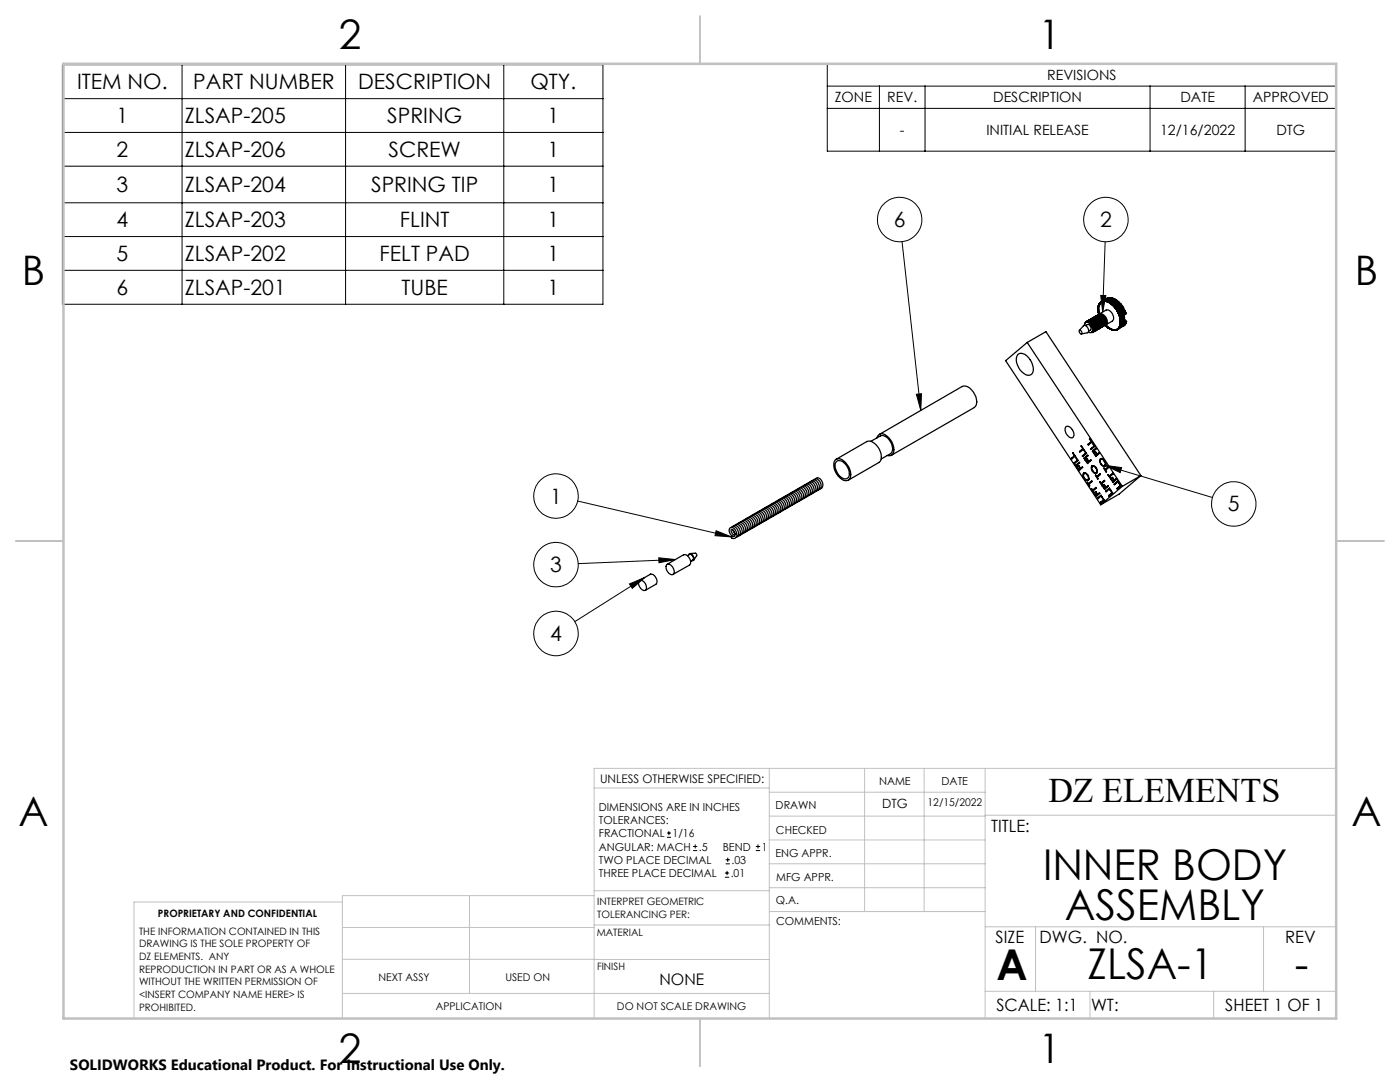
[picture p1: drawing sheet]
<svg xmlns="http://www.w3.org/2000/svg" width="279mm" height="216mm" viewBox="0 0 279 216" stroke-linecap="round" stroke-linejoin="round" font-family="sans-serif">
<g fill="none" stroke="#000" stroke-width=".25">
<path d="M221 59.5h.1M221 59.5l-.1 .1M221 59.5l-1.1 .7M221.1 59.5h.1M221.1 59.5h-.1M221.1 59.5l-1.3 .7M221.2 59.4h.1M221.2 59.4l-.1 .1M221.2 59.4l-1.1 .7M221.3 59.4h.1M221.3 59.4l-1.2 .7M221.3 59.4l-1.1 .7"/>
<path d="M221.4 59.4h.1M221.4 59.4l-1.1 .7M221.6 59.4h.1M221.6 59.4l-1.3 .7M221.6 59.4l-1.1 .7M221.7 59.4l.1 .1M221.7 59.4h.1M221.7 59.4l-1.1 .7M221.8 59.5l-1.1 .6M221.8 59.5h.1M221.9 59.5h.1M221.9 59.5l-1.2 .6"/>
<path d="M222 59.5h.1M222 59.5l-1.1 .6M222.1 59.5l.1 .1M222.1 59.5l-1.2 .6M222.1 59.5v.1M222.1 59.5l-1.1 .7M222.2 59.6l.2 .1M222.2 59.6h.1M222.2 59.6l-1 .7M222.4 59.7l.1 .1M222.4 59.7h.1M222.4 59.7l-1.1 .6"/>
<path d="M222.5 59.8l.2 .1M222.5 59.8l-1.1 .6M222.5 59.8h.1M222.7 59.9l.1 .1M222.7 59.9h.1M222.7 59.9l-1.1 .6M222.8 60l.2 .1M222.8 60h.1M222.8 60l-1.1 .6M203.1 70.7a1.58 1.58 0 0 1 2.1 .6 3.2 3.2 0 0 1 .8 3.2 1.28 1.28 0 0 1-2-.3 2.86 2.86 0 0 1-.9-3.5zM205 68.3l19 28.7M205 68.3l3.7-2.1 19 28.7"/>
<path d="M205 68.3l-4.3 3.7 19 28.7M215.4 65.9l.8-.9a.85 .85 0 0 1 .9 .4 .85 .85 0 0 1-.1 1l-1.2 .2M215.4 65.9a.42 .42 0 0 1 .5 .3 .42 .42 0 0 1-.1 .4l-.3-.2zM216.6 64.9l.4-.1a.67 .67 0 0 1 .7 .5 .67 .67 0 0 1-.4 .8M216.7 64.2a1.4 1.4 0 0 1 1.4 2.1M216.9 64.1a1.5 1.5 0 0 1 1.5 2l-.2 .1M216.9 64.1h.1M217 64.1a1.48 1.48 0 0 1 1.4 2l-.1 .1M217.2 64a1.45 1.45 0 0 1 1.4 2l-.3 .1M217.2 64l.1-.1a1.6 1.6 0 0 1 1.5 1.9l-.3 .2M217.2 63.9v.1M217.4 64.5a.54 .54 0 0 0-.7-.2 .54 .54 0 0 0-.3 .6l.1-.4 .2-.3a1.5 1.5 0 0 1 1.5 2.1l-.4 .1"/>
<path d="M217.4 63.8a1.5 1.5 0 0 1 1.5 2.1l-.3 .1M217.4 64.5a1.18 1.18 0 0 1 .5 1.7M217.4 63.8a1.47 1.47 0 0 1 1.5 2l-.1 .1M217.4 64.5a1.27 1.27 0 0 1 .5 1.8l-.2 .1-.5-.1M217.5 63.8l.1-.1a1.49 1.49 0 0 1 1.5 2l-.1 .1M217.6 63.7a1.46 1.46 0 0 1 1.6 1.9l-.2 .2M218.3 63.3h.1M218.3 63.3a1.49 1.49 0 0 1 1.4 2l-.2 .1M218.3 63.5h.6M218.3 63.3a1.45 1.45 0 0 1 1.4 2.1h-.1M218.5 63.2a.99 .99 0 0 1 1.4 .7l.2 1-.1 .3-.3 .1M218.5 66h.1"/>
<path d="M218.5 63.2a1.01 1.01 0 0 1 1.4 .6 1 1 0 0 1 0 1.4M218.5 63.1v.1M218.8 63h-.1a1.5 1.5 0 0 1 1.5 2.1l-.2 .1M218.8 63a1.47 1.47 0 0 1 1.4 2.1h-.1M218.8 65.9h.1M219 62.9h.1M219 62.9a1.49 1.49 0 0 1 1.4 2l-.1 .1M219 65.8h.1M219 62.9a1.42 1.42 0 0 1 1.3 2.1M219.1 61.9v.2M219.1 61.8v.1M219.1 61.8h.1"/>
<path d="M219.1 61.6v.2M219.1 61.6h.1M219.1 61.5v.1M219.1 61.9h.1M219.1 61.5h.1M219.1 61.4h.1M219.1 62.1l.1 .2M219.1 62.1h.1M219.1 61.3v.1M219.1 61.3h.1M219.1 61.4v.1M219.2 65.7l.1-.1a1.45 1.45 0 0 0-1.5-2 1.41 1.41 0 0 1 1.7 1.6l-.3 .5"/>
<path d="M219.2 62.8a1.34 1.34 0 0 1 1.4 .6 1.34 1.34 0 0 1 0 1.5 1.48 1.48 0 0 0-1.4-2.1zM219.2 62.3v.1M219.2 62.3h.1M219.2 61.1l-.1 .2M219.2 61.1h.1M219.2 65.7h.1M219.2 62.4l.1 .2M219.2 62.4h.1M219.2 61v.1M219.2 61h.1M219.3 62.6h.1M219.3 60.9l-.1 .1"/>
<path d="M219.3 60.9h.1M219.3 62.6v.1M219.3 60.7v.2M219.3 60.7h.1M219.4 60.6l-.1 .1M219.4 60.6h.1M219.4 65.5a1.45 1.45 0 0 0-1.3-2.1 1.44 1.44 0 0 1 1.4 2.1h-.1M219.4 60.5v.1M219.4 60.5h.1M219.5 60.4l-.1 .1M219.5 60.4h.1M219.5 60.4v.1"/>
<path d="M219.6 60.4h-.1M219.6 60.4h.1M219.7 60.3l-.1 .1M219.7 60.3h.1M219.8 60.2l-.1 .1M219.8 60.2h.1M219.9 60.2h-.1M219.9 60.2h.1M219.9 65.3h.1M220 60.1l-.1 .1M220 60.1h.1M220.1 60.1h.1"/>
<path d="M220.1 65.1v.1M220.2 60.1h-.1M220.2 60.1h.1M220.3 65h.1M220.3 60.1h.1M220.3 60.1h.2M220.5 60.1h.1M220.6 64.9h.1M220.6 65l.1 .1M220.6 65h.1M220.6 60.1h.1M220.7 65.1l.2 .1"/>
<path d="M220.7 65.1h.1M220.7 60.1h.1M220.7 60.1h.2M220.8 64.8l1.2-.7a1.46 1.46 0 0 0-1.3-2.2l-1.3 .8a1.5 1.5 0 0 1 1.5 2l-.3 .1M220.9 65.2l.1 .1M220.9 65.2h.1M220.9 60.2h.1M220.9 60.1l.1 .1M221 65.3l.2 .1M221 65.3h.1M221 60.2h.1M221 60.2l.2 .1"/>
<path d="M221.2 65.4l.1 .1M221.2 65.4h.1M221.2 60.3h.1M221.3 65.5l.1 .1M221.3 65.5h.1M221.3 60.4h.1M221.3 60.3l.1 .1M221.3 60.3v.1M221.4 65.6l.2 .1M221.4 65.6h.1M221.4 60.4h.1M221.4 60.4l.2 .1"/>
<path d="M221.6 65.7h.1M221.6 60.5h.1M221.6 60.5l.1 .1M221.7 60.6h.1M221.7 60.6l.2 .1M221.7 65.7l.2 .1M221.7 65.7h.1M221.9 60.7h.1M221.9 60.7l.1 .1M221.9 65.8h.1M222 65.8h.1M222 60.8v.1"/>
<path d="M222 60.9h.1M222 60.9l.1 .1M222 65.8l.1 .1M222.1 61h.1M222.1 61l.1 .1M222.1 65.8h.1M222.1 65.8v.1M222.1 65.9h.1M222.2 61.1h.1M222.2 61.1l.2 .1M222.2 65.9h.2M222.2 65.9h.1"/>
<path d="M222.4 61.2h.1M222.4 61.2l.1 .2M222.4 65.9h.1M222.5 61.4h.1M222.5 61.4l.1 .2M222.5 65.9h.1M222.6 61.6h.1M222.6 61.6l.1 .1M222.6 65.8h.1M222.6 65.8l-.1 .1M222.7 61.7h.1M222.7 61.7l.1 .2"/>
<path d="M222.7 65.8h.1M222.8 61.9h.1M222.8 61.9l.2 .2M222.8 65.8h.1M222.8 65.8h-.1M223 62.1h.1M223 62.1v.1M223 65.7h.1M223 65.7l-.2 .1M223 60.1l.1 .1M223 60.1h.1M223 60.1l-1.1 .6"/>
<path d="M223 62.2h.1M223.1 62.2h.1M223.1 62.2v.2M223.1 65.7h-.1M223.1 60.2l.1 .1M223.1 60.2l-1.1 .7M223.1 60.2l-1.1 .6M223.1 60.2h.1M223.1 62.4h.1M223.1 62.4l.1 .2M223.1 65.6h.1M223.1 65.6v.1"/>
<path d="M223.2 62.6h.1M223.2 62.6l.1 .2M223.2 65.5h.1M223.2 65.5l-.1 .1M223.2 60.3l.1 .2M223.2 60.3h.1M223.2 60.3l-1.1 .7M223.3 65.4h.1M223.3 62.8h.1M223.3 62.8v.1M223.3 65.4l-.1 .1M223.3 62.9h.1"/>
<path d="M223.3 65.3h.1M223.3 60.5h.1M223.3 60.5l-1.1 .6M223.4 62.9v.2M223.4 65.3l-.1 .1M223.4 60.5l.1 .1M223.4 60.5l-1.2 .6M223.4 63.1h.1M223.4 63.1l.1 .2M223.4 65.2h.1M223.4 65.2v.1M223.4 65.1h.1"/>
<path d="M223.4 63.3h.1M223.5 63.3h.1M223.5 63.3v.2M223.5 65.1l-.1 .1M223.5 60.6l.1 .1M223.5 60.6h.1M223.5 60.6l-1.1 .6M223.5 63.5h.1M223.5 63.5l.1 .2M223.5 64.9h.1M223.5 64.9v.2M223.6 63.7h.1"/>
<path d="M223.6 63.7v.2M223.6 64.8h.1M223.6 64.8l-.1 .1M223.6 64.6v.1M223.6 64.7h.1M223.6 63.9h.1M223.6 63.9v.1M223.6 64h.1M223.6 64v.2M223.6 64.2h.1M223.6 64.2v.1M223.6 64.3h.1"/>
<path d="M223.6 64.3v.2M223.6 64.5h.1M223.6 64.5v.2M223.6 64.7v.1M223.6 60.7l.1 .2M223.6 60.7h.1M223.6 60.7l-1.1 .7M223.7 60.9l.1 .2M223.7 60.9h.1M223.7 60.9l-1.1 .7M223.8 61.1l.1 .1M223.8 61.1h.1"/>
<path d="M223.8 61.1l-1.1 .6M223.9 61.2h.1M223.9 61.2l-1.1 .7M224 61.4v-.2l-1.2 .7M224 61.4l.2 .2M224 61.4h.1M224 61.4l-1 .7M224.2 61.6l.1 .1M224.2 61.6h.1M224.2 62.9v.2M224.2 62.9h.1M224.2 65h.1"/>
<path d="M224.2 65l-1.2 .7M224.2 61.6l-1.2 .6M224.2 61.6l-1.1 .6M224.2 65l-1.1 .7M224.2 63.1v.2M224.2 63.1h.1M224.2 63.1l-.7 .4M224.2 63.3l.1 .1M224.2 63.3h.1M224.2 61.8h.1M224.2 61.8l-1.1 .6M224.2 63.3l-.6 .4"/>
<path d="M224.3 61.8v.1M224.3 63.5v.1l-.7 .4M224.3 63.5h.1M224.3 64.1h.1M224.3 64.3h.1M224.3 64.9h.1M224.3 64.9l-.1 .1M224.3 63.6h.1M224.3 61.7l-1.2 .7M224.3 61.8l-1.2 .6M224.3 61.7l-.1 .1M224.3 63.4l-.7 .5"/>
<path d="M224.3 63.5l-.7 .4M224.3 63.4v.1M224.3 63.6l-.7 .4M224.3 64.1l-.7 .4M224.3 64.2l-.7 .5M224.3 64.9l-1.2 .7M224.3 63.6v.2M224.3 63.8v.2M224.3 63.8h.1M224.3 64v.1M224.3 64h.1M224.3 64.1v.1"/>
<path d="M224.3 63.8l-.7 .4M224.3 64l-.7 .3M224.3 63.8l.4 .2M224.3 61.9l.1 .2M224.3 61.9h.1M224.3 64.8h.1M224.3 64.8v.1M224.3 61.9l-1.1 .7M224.3 64.8l-1.1 .7M224.4 62.1l.1 .2M224.4 62.1h.1M224.4 64.8h.1"/>
<path d="M224.4 64.8h-.1M224.4 62.1l-1.1 .7M224.4 64.8l-1.1 .6M224.5 62.3v.2M224.5 62.3h.1M224.5 64.7h.1M224.5 64.7l-.1 .1M224.5 62.3l-1.2 .6M224.5 62.3l-1.1 .6M224.5 64.7l-1.1 .6M224.5 62.5l.1 .2M224.5 62.5h.1"/>
<path d="M224.5 64.6h.1M224.5 64.6v.1M224.5 62.5l-1.1 .6M224.5 64.6l-1.1 .6M224.6 62.7h.1M224.6 64.4h.1M224.6 64.4l-1.2 .8M224.6 62.7l-1.1 .6M224.6 62.7l-.4 .2M224.6 64.4l-1.1 .7M224.6 64.3v.1M224.6 64.3l-1.1 .6"/>
<path d="M224.6 64.3h.1M224.6 64.2h.1M224.6 64.2l-1.1 .7M224.6 64.2l-1 .6M224.7 64l-1.1 .8M224.7 64l-.4 .3M155.1 100a.54 .54 0 0 1 .9 0 1.1 1.1 0 0 1 .6 1 1.1 1.1 0 0 1-.6 1M155.4 99.8a.82 .82 0 0 1 1.3 .6 .85 .85 0 0 1-.4 1.4M155.8 99.6a.82 .82 0 0 1 1.3 .6 .87 .87 0 0 1-.4 1.4M156.1 99.4v-.1a.87 .87 0 0 1 1.3 .7 .85 .85 0 0 1-.4 1.4M156.5 99.2l.2-.2a1.3 1.3 0 0 1 .9 2.1l-.2 .1M156.8 99a.83 .83 0 0 1 1.4 .6 .85 .85 0 0 1-.5 1.4"/>
<path d="M157.2 98.8v-.1a.85 .85 0 0 1 1.3 .7 .92 .92 0 0 1-.4 1.4M157.5 98.6a.85 .85 0 0 1 1.4 .6 .89 .89 0 0 1-.5 1.4M157.9 98.4a.85 .85 0 0 1 1.3 .6 .89 .89 0 0 1-.4 1.4M158.2 98.2v-.1a.85 .85 0 0 1 1.4 .7 .86 .86 0 0 1-.5 1.4M158.6 98v-.1a.6 .6 0 0 1 .9 .1 1.15 1.15 0 0 1 0 2M158.9 97.8a.54 .54 0 0 1 .9 0 1.12 1.12 0 0 1 0 2M159.3 97.6v-.1a.54 .54 0 0 1 .9 .1 1.12 1.12 0 0 1 0 2M159.6 97.4v-.1a.69 .69 0 0 1 1.2 .3 1.02 1.02 0 0 1-.3 1.7M160 97.2v-.1a.89 .89 0 0 1 1.3 .7 .88 .88 0 0 1-.4 1.4M160.3 96.9a.82 .82 0 0 1 1.3 .7 .85 .85 0 0 1-.4 1.4M160.7 96.8v-.1a.83 .83 0 0 1 1.3 .7 .85 .85 0 0 1-.4 1.3M161 96.6v-.1a.83 .83 0 0 1 1.3 .7 .87 .87 0 0 1-.4 1.4"/>
<path d="M161.4 96.3a.87 .87 0 0 1 1.3 .7 .85 .85 0 0 1-.4 1.4M161.7 96.1l.2-.1a1.32 1.32 0 0 1 1 2l-.3 .1M162.1 96v-.1a.85 .85 0 0 1 1.3 .7 .89 .89 0 0 1-.4 1.3M162.4 95.7a.85 .85 0 0 1 1.4 .7 .92 .92 0 0 1-.5 1.4M162.8 95.5a.85 .85 0 0 1 1.3 .7 .89 .89 0 0 1-.4 1.3M166.7 91.8a1.41 1.41 0 0 1 2.1 .5 2.68 2.68 0 0 1 .6 3.4 1.67 1.67 0 0 1-2.2-.8 2.88 2.88 0 0 1-.5-3.1zM166.9 91.7l6.1-3.6a2.27 2.27 0 0 1 2.5 1.6 2.09 2.09 0 0 1-.1 2.6l-6.1 3.5M166.9 92.2a1.28 1.28 0 0 1 1.9 .5 2.39 2.39 0 0 1 .5 2.6 1.27 1.27 0 0 1-1.9-.5l-.3-.5a2.08 2.08 0 0 1-.2-2.1zM173.8 88.1l1.9-1.1a1.49 1.49 0 0 1 1.8 .8 1.94 1.94 0 0 1 .2 2.7l-1.8 1.1M175 87.4a1.05 1.05 0 0 1 .9-.9 1.05 1.05 0 0 1 1.1 .5 3.3 3.3 0 0 1 1.2 3.5 .92 .92 0 0 1-1.1 .4M175.5 86.7l16.6-9.6a1.93 1.93 0 0 1 2.1 1.1 2.6 2.6 0 0 1 .3 3l-16.6 9.6M212.7 85.2a1.14 1.14 0 0 1 1.5 .9 .7 .7 0 0 1 .1 .9 .7 .7 0 0 1-.7 .3 1.72 1.72 0 0 1-.9-2.1z"/>
<path d="M214 91.4v.1M214 91.4l-.2 .1M214.1 90.4l.1-.1 .4 .7-.7 .6-.1-.1M214.1 90.4l.3 .5M214.2 90.4h-.1M214.4 90.9l-.6 .6M214.4 90.9h.1l-.5 .5M214.5 92.3l.1 .1M214.5 92.3l-.2 .1M214.7 91.3l.5 .6-.8 .6-.1-.1M214.7 91.3l.3 .5M214.7 91.3h.1"/>
<path d="M214.8 92.7l.1 .2M214.8 92.7l-.1 .2M215 91.8l-.7 .6M215 91.8l-.5 .5M215.4 92.3l.1 .1-.8 .6v-.1M215.4 92.3l-.7 .6M215.4 92.3l-.6 .4M215.4 93.7l.1 .1M215.5 93.6l-.2 .1M215.6 90l.1 .1M215.6 90l-.2 .1M215.7 93.4h.1"/>
<path d="M215.8 93.4l-.2 .1-.4-.5 .1-.1 .4 .6M215.8 93.4l-.5 .3M216 93.2l.1 .1-.8 .6-.3-.7 .3 .5M216 93.2l-.3 .3M216.1 89.5l-.7 .6M216.1 89.5l-.3-.6 .5 .7-.8 .6-.1-.1M216.1 89.5l-.5 .5M216.2 90.9h.1M216.2 90.9l-.2 .1M216.3 94.4a1 1 0 0 1 .9 1.4 .66 .66 0 0 1-.8-.3M216.3 94.4a.81 .81 0 0 0 .1 1.1M216.3 94.4l.1-.1-.1 .3"/>
<path d="M216.3 94.5h.3l.4 .4M216.3 94.5l-.1 .2 .2 .7M216.3 89.9l.6 .6-.8 .6-.1-.1M216.3 89.9l.4 .5M216.4 95.4a.52 .52 0 0 0 .7 .3M216.4 89.9h-.1M216.4 95.4v.1M216.5 91.3l.1 .1M216.5 91.3l-.2 .1M216.5 94.4l-.1 .1M216.6 91.8l.4 .5M216.7 90.4l-.7 .6"/>
<path d="M216.7 90.4h.1l-.6 .5M216.7 91.8h-.1M216.9 96.3l.5 .7-.1-.3 .6-.6v-.1l-.7 .5M216.9 96.3l.3 .2M217 94.9l.2 .4-.1 .4M217 95.8h.2M217 96.2l-.1 .1M217.1 90.8v.1l-.7 .7-.1-.2M217.1 90.8l-.8 .6M217.1 92.3l.1 .1M217.1 90.8l-.6 .5M217.1 94.8l-.1 .1"/>
<path d="M217.2 92.1l-.2 .2M217.3 88.6v.1M217.3 88.6l-.2 .1M217.3 95.6l-.2 .1M217.3 92l-.4-.5 .3 .6M217.3 96.5l.1 .1M217.3 95.6h.1M217.4 92h.1M217.4 87.6l.5 .6-.7 .6-.1-.1M217.4 87.6l.4 .5M217.4 92l-.4 .3M217.4 92l-.2 .1"/>
<path d="M217.5 87.6h-.1M217.7 91.8l.1 .1-.8 .6-.4-.7M217.7 91.8l-.4 .2M217.8 88.1l-.7 .6M217.8 97.6l.3 .2 .6-.5 .1 .1-.6 .6 .1 .3zM217.8 88.1h.1M217.9 89.5h.1M217.9 89.5l-.2 .1M217.9 88.1l-.6 .5M217.9 96l-.7 .5M217.9 93a.68 .68 0 0 1 .9 .4M217.9 93a.81 .81 0 0 0 .1 1.1"/>
<path d="M217.9 93l.2-.1-.1 .3M218 93.1h.3l.4 .4M218 93.1a.82 .82 0 0 0 .8 1.2M218.1 94l-.1 .1M218.2 97.8v.1M218.2 89.9l-.2 .1M218.2 89.9l.1 .1M218.2 93l-.2 .1M218.3 93h-.1M218.4 89l-.3-.6 .4 .7-.7 .6-.1-.1M218.4 89l-.7 .6M218.4 89l-.5 .5"/>
<path d="M218.6 98.1l.5 .5M218.6 98.1l.4 .6M218.6 94.9l.3 .2 .6-.6 .1 .2-.6 .6 .1 .3zM218.7 94.3l.2 .1M218.7 93.5l.2 .4-.1 .4M218.7 98.1h-.1M218.8 89.4v.1l-.7 .7-.1-.2M218.8 89.4l-.8 .6M218.8 89.4l-.6 .5M218.8 97.3l-.7 .5M218.8 93.4a.72 .72 0 0 1-.1 1.1l-.3-.1-.4-.3M218.8 90.8l.1 .1"/>
<path d="M218.8 93.4l-.1 .1M218.9 90.8l-.2 .1M218.9 98.8v.2M219 94.2l-.3 .1M219 98.7l-.2 .2M219 95.1v.1M219 94.2l-.2 .1M219 99.4l.7-.6 .1 .1-.7 .7zM219 94.2h-.1M219 99.4l.2-.1 .1 .1M219.1 90.6l-.4 .3M219.1 98.6h.1"/>
<path d="M219.2 98.6l-.4 .3M219.2 98.6l-.2 .1M219.4 90.3l-.5 .4-.4-.6 .5 .5 .4-.3v.2l-.7 .6-.4-.8 .4 .6M219.4 98.3l.1 .2-.7 .6-.5-.7 .5 .5M219.4 98.3l-.3 .3M219.4 98.4l-.3 .2M219.5 96.2l.2 .2 .7-.6 .1 .2-.7 .6 .2 .2-.1 .1zM219.6 94.6l-.7 .5M219.6 91.6a.66 .66 0 0 1 .9 .4M219.6 91.6a.85 .85 0 0 0 .1 1M219.6 91.6l.2-.1-.2 .2M219.7 91.7h.3l.4 .3"/>
<path d="M219.7 91.7a.82 .82 0 0 0 .8 1.2M219.8 92.6h-.1M219.8 96.4l.1 .1M219.9 91.5l-.2 .2M220 91.5l-.1 .1M220.2 99.7l-.2-.5 .4 .6-.7 .6-.1-.1M220.2 99.7l-.6 .6M220.3 93.5l.3 .2 .6-.6 .1 .2-.7 .5 .2 .3-.1 .1zM220.3 96.7l.4 .5M220.3 96.7l.4 .6M220.3 99.7h-.1M220.3 92.9l.2 .1"/>
<path d="M220.3 99.7l-.6 .5M220.4 92l.2 .5-.1 .4M220.4 96.7h-.1M220.4 95.9l-.7 .5M220.5 92a.67 .67 0 0 1-.2 1.1l-.6-.5M220.5 92h-.1M220.5 97.4l.1 .1M220.6 92.8l-.2 .1M220.6 93.7l.1 .1M220.7 97.3l-.3 .2M220.7 98l.7-.6 .1 .1-.8 .6zM220.7 92.7l-.2 .2"/>
<path d="M220.7 97.2l.4-.3 .1 .1-.7 .6-.5-.6 .4 .5M220.8 97.9l-.1 .1M220.8 97.9l.1 .1M220.8 97.2l-.4 .3M220.8 97.2h.1M220.8 97.2l-.1 .1M221.1 94.8l.5 .7-.1-.4 .6-.5v-.2l-.7 .6M221.1 96.9l-.4 .3M221.1 94.8l.3 .2M221.2 93.2l-.6 .5M221.2 94.7l-.1 .1M221.4 97.4l-.6 .5"/>
<path d="M221.4 98.8l.1 .1M221.4 98.8l-.1 .1M221.5 94.9l.1 .1M221.7 95.6l.4 .6 .7-.6v-.1l-.4 .3M221.7 95.6l.1-.1 .3 .6M221.8 95.5l-.1 .1M221.9 98.3l-.4-.5h.2l.4 .6-.8 .6v-.1M221.9 98.3l-.6 .6M221.9 98.3h.1l-.6 .5M222 95.3l.4 .5M222 95.3l.3 .6 .2-.1M222 95.3h.1"/>
<path d="M222.1 94.5l-.7 .5M222.2 96v.1M222.3 96l-.2 .1M222.4 96.6l.7-.6 .1 .1-.8 .6zM222.5 95.8l-.4 .3M222.5 95.7v.1M222.5 96.5l-.1 .1M222.5 96.5l.1 .1M222.8 95.5l-.4 .3M223.1 96l-.6 .5M223.1 97.4l.1 .1M223.1 97.4l-.2 .1"/>
<path d="M223.6 96.9l-.4-.5 .5 .6-.7 .6-.1-.1M223.6 96.9l-.7 .6M223.6 96.9l-.5 .5M224 97l-4.3 3.7M227.7 94.9l-3.7 2.1M227.7 94.9l-4.3 3.7-3.7 2.1M127.6 115.9a1.15 1.15 0 0 1 1.4 1.3l-.1 .5a1.09 1.09 0 0 1-1.4-.9zM127.6 115.8l2.2-1.2a1.31 1.31 0 0 1 1.1 2l-2.1 1.2M133 112.7a.93 .93 0 0 1 1.4 .8 .74 .74 0 0 1-.3 1.2 1.62 1.62 0 0 1-1.1-2zM133.1 112.6l3.3-1.9a1.39 1.39 0 0 1 1.2 2l-3.3 1.9M137.2 110.9l.4-.3a.72 .72 0 0 1 .7 1.1l-.5 .3M137.4 110.8l.1-.2a.8 .8 0 0 1 .9 .3 .8 .8 0 0 1-.1 1h-.3"/>
<path d="M137.7 110.5l1.1-.1 .2 .2 .1 .2-.7 1M145.6 105.4a.86 .86 0 0 1 1.3 .7 .77 .77 0 0 1 .1 1 .77 .77 0 0 1-1 .2l.2-.3-.5-.5a1.1 1.1 0 0 1-.1-1.1zM145.9 105.2h.1a.82 .82 0 0 1 1.3 .7 .85 .85 0 0 1-.4 1.3M146.3 105.8l.2 .5 .4 .3M146.3 105.1a.69 .69 0 0 1 1.2 .2l.1 .4a.85 .85 0 0 1-.4 1.3M146.5 106.8a.81 .81 0 0 1-.5-1.2 1.02 1.02 0 0 1 .5 1.4h-.3M146.6 104.8h.1a.83 .83 0 0 1 1.3 .7 .87 .87 0 0 1-.4 1.4M147 104.6a.87 .87 0 0 1 1.3 .7 .85 .85 0 0 1-.4 1.3M147.4 104.4l.2-.2a1.27 1.27 0 0 1 1.1 .8 1.27 1.27 0 0 1-.3 1.4h-.1M147.7 104.2a.85 .85 0 0 1 1.3 .7 .89 .89 0 0 1-.4 1.3M148.1 104a.85 .85 0 0 1 1.3 .7 .92 .92 0 0 1-.4 1.3M148.4 103.8a.85 .85 0 0 1 1.4 .7 .89 .89 0 0 1-.5 1.3"/>
<path d="M148.8 103.6a.85 .85 0 0 1 1.3 .7 .89 .89 0 0 1-.4 1.3M149.1 103.4a.69 .69 0 0 1 1.1 .3 1.02 1.02 0 0 1-.2 1.7M149.5 103.2a.6 .6 0 0 1 .9 0 1.15 1.15 0 0 1 0 2M149.8 103a.54 .54 0 0 1 .9 0 1.12 1.12 0 0 1 0 2M150.2 102.8a.69 .69 0 0 1 1.1 .3l.2 .4a.88 .88 0 0 1-.4 1.3M150.5 102.6a.82 .82 0 0 1 1.3 .7 .82 .82 0 0 1-.4 1.3M150.8 102.4h.1a.86 .86 0 0 1 1.3 .7 .85 .85 0 0 1-.4 1.3M151.2 102.2l.2-.2a1.3 1.3 0 0 1 .9 2.1l-.2 .1M151.6 102a.83 .83 0 0 1 1.3 .7 .85 .85 0 0 1-.4 1.3M151.9 101.8a.83 .83 0 0 1 1.3 .6 .87 .87 0 0 1-.4 1.4M152.3 101.6a.89 .89 0 0 1 1.3 .7 .89 .89 0 0 1-.4 1.3M152.6 101.4a.85 .85 0 0 1 1.4 .7 .89 .89 0 0 1-.5 1.3"/>
<path d="M153 101.2a.85 .85 0 0 1 1.3 .6 .86 .86 0 0 1-.4 1.4M153.3 101a.89 .89 0 0 1 1.4 .6 .92 .92 0 0 1-.5 1.4M153.7 100.8a.85 .85 0 0 1 1.3 .7 .89 .89 0 0 1-.4 1.3M154 100.6a.54 .54 0 0 1 .9 0 1.12 1.12 0 0 1 0 2M154.4 100.4a.69 .69 0 0 1 1.1 .3 1.02 1.02 0 0 1-.2 1.7M154.7 100.2a.89 .89 0 0 1 1.4 .7 .89 .89 0 0 1-.5 1.3M219.7 100.2l.1 .1M219.7 100.2l-.1 .1"/>
</g>
<g fill="none" stroke="#000" stroke-width=".2">
<path d="M12.5 12.9h107.8v47.8h-107.8zM12.5 19.7h107.8M36.3 12.9v47.8M69 12.9v47.8M100.5 12.9v47.8M165.1 12.7h101.6v17.5h-101.6zM165.1 17.2h101.6M175.5 17.2v13M184.6 17.2v13M229.5 17.2v13M248.5 17.2v13M12.5 26.4h107.8"/>
<path d="M12.5 33.2h107.8M165.1 21.6h101.6M12.5 40.5h107.8M12.5 47.2h107.8M12.5 53.9h107.8M180 48.2l3.8 33.7M219.7 58.9l1 .1-.6 3.3zM220.6 48.2l-.5 14.1M182.9 78.7l1-.1-.1 3.3zM115.3 100l30.7 7.1M220.5 92.9l21.5 6.4M220.5 92.9l3.3 .4-.2 1z"/>
<path d="M125.6 116.5l3.1-1.3-2.5 2.2zM128.7 115.2l-14 8.8M131.5 111.3l3.3 .4-3.3 .6zM134.8 111.7l-19.4 .8M142.9 105.9l3.1 1.2-3.3-.2zM133.1 167.1h.8M133.1 166.2h.8M133.5 165.8v.9M138.3 169.7h.8M138.3 168.9h.8M138.7 168.5v.8M144.7 175h.8"/>
<path d="M144.7 174.2h.8M144.8 172.4h.9M144.8 171.6h.9M145.1 173.8v.8M145.2 171.1v.9M150.8 169.7h.9M150.8 168.9h.9M151.3 168.5v.8"/>
<circle cx="179.5" cy="43.8" r="4.4"/>
<circle cx="220.7" cy="43.8" r="4.4"/>
<circle cx="111" cy="99" r="4.4"/>
<circle cx="111" cy="112.7" r="4.4"/>
<circle cx="246.2" cy="100.6" r="4.4"/>
<circle cx="111" cy="126.4" r="4.4"/>
</g>
<g fill="none" stroke="#c0c0c0" stroke-width=".2">
<path d="M118.6 157.2h34.9M153.5 153.3v49.9M153.5 158.1h43.1M172.5 153.3v28.6M184.4 153.3v28.6M196.6 153.3v49.9M266.7 153.3h-148.1v49.9M68.3 180h-41.6v23.2M93.7 178.7v19.5M118.6 178.7h-50.3v24.5M118.6 177.7h35M153.5 167.6h43.1"/>
<path d="M153.5 162.8h43.1M153.5 172.4h43.1M153.5 177.1h43.1M196.6 162.7h70.1M68.3 198.2h85.2M68.3 191.4l85.2 .1M68.3 185.1h50.3M118.6 184.6h35M153.6 181.9h43M196.6 197.8h70.1M196.6 184.9h70.1M206.7 184.9v12.9"/>
<path d="M217.5 197.8v5.4M242.2 197.8v5.4M252.2 184.9v12.9"/>
</g>
<path d="M139.7 3.2v9.5M3.1 107.9h9.6M266.7 107.9h9.5M139.7 203.2v9.6" fill="none" stroke="#c0c0c0" stroke-width=".25"/>
<path d="M12.7 12.7h254v190.5h-254z" fill="none" stroke="#c0c0c0" stroke-width=".5"/>
<path d="M182.9 78.7l1-.1-.1 3.3zM219.7 58.9l1 .1-.6 3.3zM220.5 92.9l3.3 .4-.2 1zM125.6 116.5l3.1-1.3-2.5 2.2zM131.5 111.3l3.3 .4-3.3 .6zM142.9 105.9l3.1 1.2-3.3-.2z" fill="#000"/>
<g font-size="8.5">
<text x="208.2" y="175.5">INNER BODY</text>
<text x="212.5" y="183.7">ASSEMBLY</text>
<text x="198.9" y="195.5">A</text>
<text x="217" y="195.4">ZLSA-1</text>
<text x="258.4" y="195.4">-</text>
</g>
<g font-size="8.1">
<text x="67.6" y="9.7">2</text>
<text x="207.3" y="9.7">1</text>
<text x="4.4" y="57">B</text>
<text x="270.4" y="57">B</text>
<text x="3.7" y="164.9">A</text>
<text x="269.7" y="164.9">A</text>
<text x="67.6" y="212.2">2</text>
<text x="207.3" y="212.2">1</text>
</g>
<text font-size="6.9" x="209.2" y="160.1">DZ ELEMENTS</text>
<g font-size="4.2">
<text x="15.4" y="17.8">ITEM NO.</text>
<text x="38.5" y="17.8">PART NUMBER</text>
<text x="71.5" y="17.8">DESCRIPTION</text>
<text x="105.9" y="17.8">QTY.</text>
<text x="23.2" y="24.6">1</text>
<text x="36.9" y="24.6">ZLSAP-205</text>
<text x="77.3" y="24.6">SPRING</text>
<text x="109.3" y="24.6">1</text>
<text x="23.2" y="31.3">2</text>
<text x="36.9" y="31.3">ZLSAP-206</text>
<text x="77.5" y="31.3">SCREW</text>
<text x="109.3" y="31.3">1</text>
<text x="23.2" y="38.3">3</text>
<text x="36.9" y="38.3">ZLSAP-204</text>
<text x="74.1" y="38.3">SPRING TIP</text>
<text x="109.3" y="38.3">1</text>
<text x="23.2" y="45.3">4</text>
<text x="36.9" y="45.3">ZLSAP-203</text>
<text x="79.8" y="45.3">FLINT</text>
<text x="109.3" y="45.3">1</text>
<text x="178.4" y="45.3">6</text>
<text x="219.5" y="45.3">2</text>
<text x="23.2" y="52.1">5</text>
<text x="36.9" y="52.1">ZLSAP-202</text>
<text x="75.7" y="52.1">FELT PAD</text>
<text x="109.3" y="52.1">1</text>
<text x="23.2" y="58.8">6</text>
<text x="36.9" y="58.8">ZLSAP-201</text>
<text x="80.1" y="58.8">TUBE</text>
<text x="109.3" y="58.8">1</text>
<text x="109.8" y="100.5">1</text>
<text x="245.1" y="102">5</text>
<text x="109.8" y="114.2">3</text>
<text x="109.8" y="127.9">4</text>
</g>
<g font-size="3.4">
<text x="197.8" y="166">TITLE:</text>
<text x="198.7" y="188.1">SIZE</text>
<text x="207.5" y="188.1">DWG. NO.</text>
<text x="256.5" y="188.2">REV</text>
<text x="198.8" y="201.7">SCALE: 1:1</text>
<text x="217.7" y="201.8">WT:</text>
<text x="244.5" y="201.7">SHEET 1 OF 1</text>
</g>
<text font-size="3.2" x="131.6" y="196.6">NONE</text>
<text font-size="3" x="14" y="213.5">SOLIDWORKS Educational Product. For Instructional Use Only.</text>
<g font-size="2.8">
<text x="209" y="16">REVISIONS</text>
<text x="166.6" y="20.4">ZONE</text>
<text x="177.1" y="20.4">REV.</text>
<text x="198.2" y="20.4">DESCRIPTION</text>
<text x="235.6" y="20.4">DATE</text>
<text x="250" y="20.4">APPROVED</text>
<text x="179.6" y="26.9">-</text>
<text x="196.9" y="26.9">INITIAL RELEASE</text>
<text x="231.5" y="26.9">12/16/2022</text>
<text x="254.7" y="26.9">DTG</text>
</g>
<text font-size="2.5" x="176" y="161.3">DTG</text>
<text font-size="2.4" x="119.8" y="156.2">UNLESS OTHERWISE SPECIFIED:</text>
<g font-size="2.2">
<text x="119.5" y="161.8">DIMENSIONS ARE IN INCHES</text>
<text x="154.8" y="161.4">DRAWN</text>
<text x="175.4" y="156.6">NAME</text>
<text x="187.9" y="156.7">DATE</text>
<text x="119.5" y="164.4">TOLERANCES:</text>
<text x="119.5" y="167.1">FRACTIONAL</text>
<text x="134.2" y="167.1">1/16</text>
<text x="154.9" y="166.3">CHECKED</text>
<text x="119.5" y="172.4">TWO PLACE DECIMAL</text>
<text x="119.5" y="169.7">ANGULAR: MACH</text>
<text x="139.5" y="169.7">.5</text>
<text x="144.2" y="169.7">BEND</text>
<text x="146" y="172.4">.03</text>
<text x="152" y="169.7">1</text>
<text x="154.8" y="171">ENG APPR.</text>
<text x="119.5" y="175">THREE PLACE DECIMAL</text>
<text x="145.8" y="175">.01</text>
<text x="154.9" y="175.7">MFG APPR.</text>
<text x="154.9" y="180.4">Q.A.</text>
<text x="154.9" y="184.6">COMMENTS:</text>
</g>
<g font-size="2.1">
<text x="185.1" y="160.7">12/15/2022</text>
<text x="75.5" y="195.7">NEXT ASSY</text>
<text x="100.9" y="195.7">USED ON</text>
<text x="86.9" y="201.5">APPLICATION</text>
<text x="123.1" y="201.6">DO NOT SCALE DRAWING</text>
</g>
<g font-size="2">
<text x="31.5" y="182.9">PROPRIETARY AND CONFIDENTIAL</text>
<text x="119.2" y="180.6">INTERPRET GEOMETRIC</text>
<text x="119.2" y="183.1">TOLERANCING PER:</text>
<text x="27.8" y="186.5">THE INFORMATION CONTAINED IN THIS</text>
<text x="27.8" y="189">DRAWING IS THE SOLE PROPERTY OF</text>
<text x="27.8" y="191.6">DZ ELEMENTS. ANY</text>
<text x="119.1" y="186.7">MATERIAL</text>
<text x="27.8" y="194.1">REPRODUCTION IN PART OR AS A WHOLE</text>
<text x="27.8" y="196.6">WITHOUT THE WRITTEN PERMISSION OF</text>
<text x="119.1" y="193.5">FINISH</text>
<text x="27.8" y="199.1">&lt;INSERT COMPANY NAME HERE&gt; IS</text>
<text x="27.8" y="201.7">PROHIBITED.</text>
</g>
</svg>
